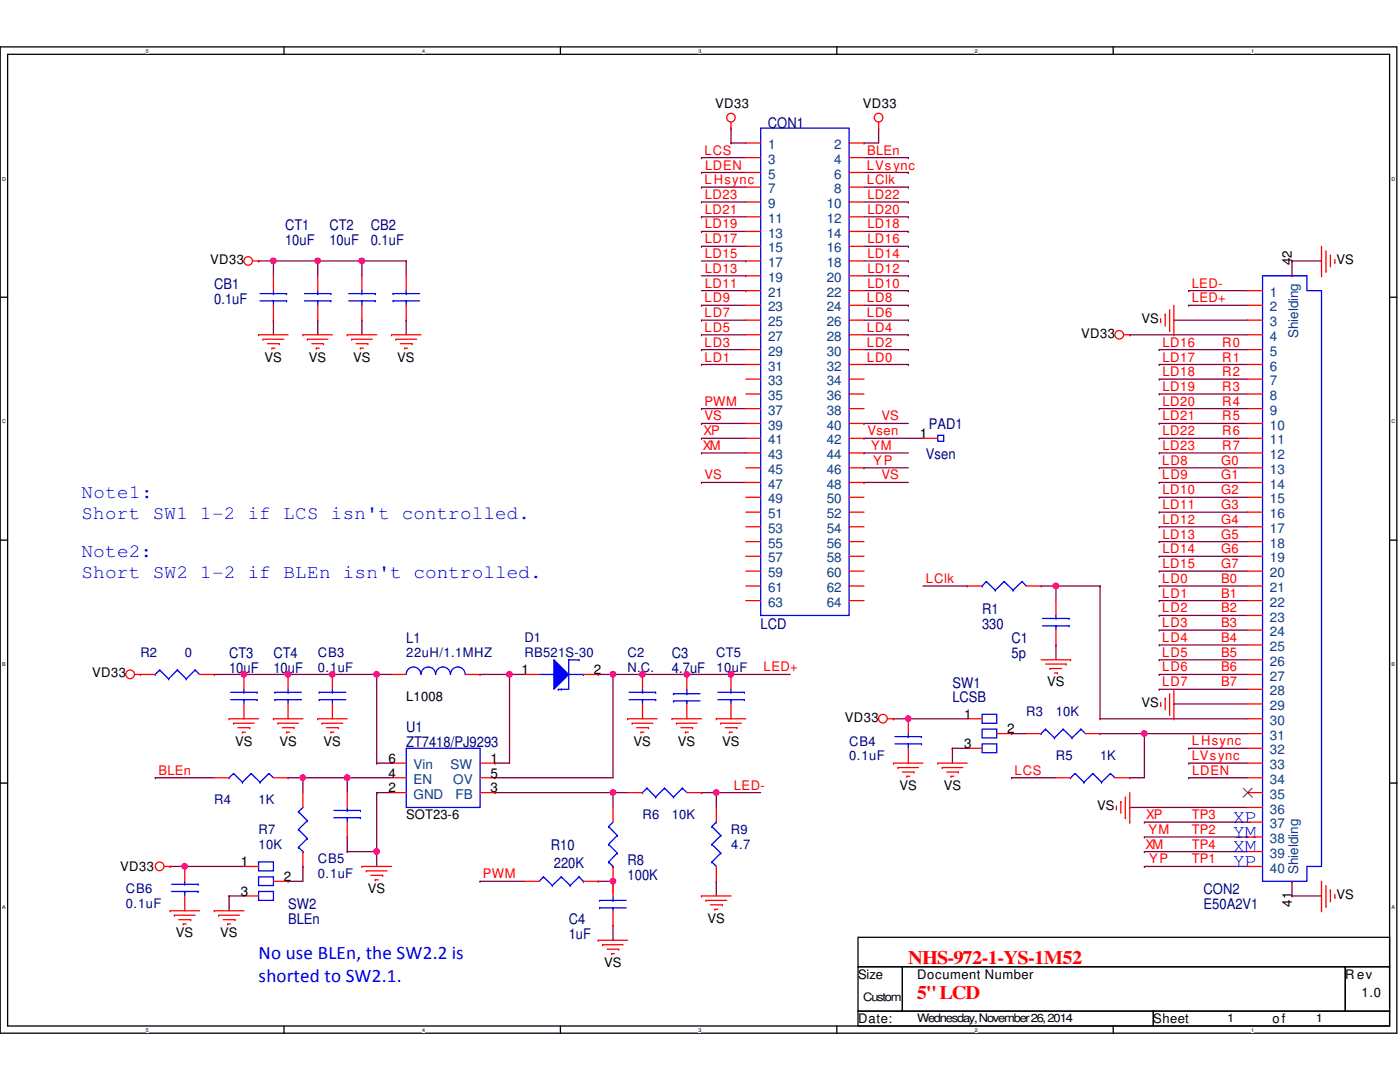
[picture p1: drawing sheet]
<svg xmlns="http://www.w3.org/2000/svg" width="279mm" height="216mm" viewBox="0 0 279 216" stroke-linecap="round" stroke-linejoin="round" font-family="sans-serif">
<path d="M0 9.4h278.8v196.8h-278.8zM1.5 10.8h275.8v193.9h-275.8z" fill="none" stroke="#000" stroke-width=".25"/>
<g fill="#fff">
<path d="M29.1 9.5h.6v1.2h-.6z"/>
<path d="M29.1 204.9h.6v1.2h-.6z"/>
</g>
<path d="M56.7 9.4v1.4M56.7 204.7v1.5" fill="none" stroke="#000" stroke-width=".25"/>
<g fill="#fff">
<path d="M84.2 9.5h.6v1.2h-.6z"/>
<path d="M84.2 204.9h.6v1.2h-.6z"/>
</g>
<path d="M111.8 9.4v1.4M111.8 204.7v1.5" fill="none" stroke="#000" stroke-width=".25"/>
<g fill="#fff">
<path d="M139.4 9.5h.6v1.2h-.6z"/>
<path d="M139.4 204.9h.6v1.2h-.6z"/>
</g>
<path d="M167 9.4v1.4M167 204.7v1.5" fill="none" stroke="#000" stroke-width=".25"/>
<g fill="#fff">
<path d="M194.6 9.5h.6v1.2h-.6z"/>
<path d="M194.6 204.9h.6v1.2h-.6z"/>
</g>
<path d="M222.2 9.4v1.4M222.2 204.7v1.5" fill="none" stroke="#000" stroke-width=".25"/>
<g fill="#fff">
<path d="M249.7 9.5h.6v1.2h-.6z"/>
<path d="M249.7 204.9h.6v1.2h-.6z"/>
<path d="M.4 35.1h.8v1.1h-.8z"/>
<path d="M277.7 35.1h.8v1.1h-.8z"/>
<path d="M.4 83.5h.8v1.2h-.8z"/>
<path d="M277.7 83.5h.8v1.2h-.8z"/>
</g>
<path d="M0 59.3h1.5M277.3 59.3h1.5" fill="none" stroke="#000" stroke-width=".25"/>
<g fill="#fff">
<path d="M.4 132h.7v1.2h-.7z"/>
<path d="M277.7 132h.7v1.2h-.7z"/>
</g>
<path d="M0 107.8h1.5M277.3 107.8h1.5" fill="none" stroke="#000" stroke-width=".25"/>
<g fill="#fff">
<path d="M.4 180.5h.7v1.2h-.7z"/>
<path d="M277.7 180.5h.7v1.2h-.7z"/>
</g>
<path d="M0 156.3h1.5M277.3 156.3h1.5M171.2 187h106.1v5.9h-106.1zM171.2 192.9h8.9v8.9h-8.9zM180.1 192.9h88.4v8.9h-88.4zM268.5 192.9h8.8v8.9h-8.8zM171.2 201.8h59v2.9h-59zM230.2 201.8h47.1v2.9h-47.1z" fill="none" stroke="#000" stroke-width=".25"/>
<g fill="none" stroke="#800040" stroke-width=".25">
<path d="M140 31.5h.1M140 37.3h.1M140 34.4h.1M140 31.5h8.8M140 37.3h8.8M140 34.4h8.8M145.9 25.6h.1M145.9 28.5h.1M145.9 25.6v2.9M145.9 28.5h2.9M172.4 28.5h.1M172.4 31.5h8.9"/>
<path d="M172.4 37.3h8.9M172.4 34.4h8.9M175.3 25.6h.1M175.3 25.6v2.9h-2.9M181.3 31.5h.1M181.3 34.4h.1M181.3 37.3h.1M51.6 52.1h.1M51.6 52.1h29.5M54.6 52.1h.1M54.6 52.1v2.9M63.4 52.1h.1"/>
<path d="M63.4 52.1v2.9M72.2 52.1h.1M72.2 52.1v2.9M81.1 52.1h.1M81.1 52.1v2.9M140 49.1h.1M140 46.2h.1M140 43.3h.1M140 40.3h.1M140 52.1h8.8M140 58h8.8M140 55h8.8"/>
<path d="M140 49.1h8.8M140 46.2h8.8M140 43.3h8.8M140 40.3h8.8M148.8 52.1h.1M148.8 58h.1M148.8 55h.1M172.4 52.1h8.9M172.4 58h8.9M172.4 55h8.9M172.4 49.1h8.9M172.4 46.2h8.9"/>
<path d="M172.4 43.3h8.9M172.4 40.3h8.9M181.3 52.1h.1M181.3 55h.1M181.3 58h.1M181.3 49.1h.1M181.3 46.2h.1M181.3 43.3h.1M181.3 40.3h.1M237.2 58h.1M237.2 58h11.8M257.9 52.1h.1"/>
<path d="M257.9 52.1h5.8M257.9 52.1v2.9M54.6 63.9h.1M54.6 63.9v2.9M63.4 63.9h.1M63.4 63.9v2.9M72.2 63.9h.1M72.2 63.9v2.9M81.1 63.9h.1M81.1 63.9v2.9M140 60.9h.1M140 63.9h.1"/>
<path d="M140 72.7h.1M140 69.8h.1M140 66.8h.1M140 60.9h8.8M140 63.9h8.8M140 72.7h8.8M140 69.8h8.8M140 66.8h8.8M172.4 60.9h8.9M172.4 63.9h8.9M172.4 72.7h8.9M172.4 69.8h8.9"/>
<path d="M172.4 66.8h8.9M181.3 60.9h.1M181.3 66.8h.1M181.3 63.9h.1M181.3 69.8h.1M181.3 72.7h.1M225.5 66.8h.1M225.5 66.8h23.5M231.4 78.6h.1M231.4 72.7h.1M231.4 75.6h.1M231.4 69.8h.1"/>
<path d="M231.4 72.7h17.6M231.4 69.8h17.6M231.4 78.6h17.6M231.4 75.6h17.6M234.3 63.9h.1M234.3 63.9h14.7M237.2 60.9h.1M237.2 60.9h11.8M140 81.5h.1M140 84.5h.1M140 90.4h.1M140 87.5h.1"/>
<path d="M140 96.3h.1M140 81.5h8.8M140 84.5h8.8M140 87.5h8.8M140 90.4h8.8M140 96.3h8.8M172.4 84.5h.1M172.4 87.5h.1M172.4 93.3h.1M172.4 90.4h.1M172.4 96.3h.1M172.4 84.5h8.9"/>
<path d="M172.4 87.5h11.8M172.4 90.4h8.9M172.4 93.3h8.9M172.4 96.3h8.9M231.4 87.5h.1M231.4 84.5h.1M231.4 90.4h.1M231.4 81.5h.1M231.4 93.3h.1M231.4 96.3h.1M231.4 99.2h.1M231.4 81.5h17.6"/>
<path d="M231.4 84.5h17.6M231.4 87.5h17.6M231.4 90.4h17.6M231.4 93.3h17.6M231.4 96.3h17.6M231.4 99.2h17.6M184.2 116.9h8.8M193 116.9h.1M207.8 116.9h.1M207.8 116.9h11.7M210.7 116.9h.1M210.7 116.9v2.9"/>
<path d="M219.5 116.9h.1M219.5 116.9v26.5M231.4 114h.1M231.4 108.1h.1M231.4 111h.1M231.4 102.2h.1M231.4 105.1h.1M231.4 119.8h.1M231.4 116.9h.1M231.4 116.9h17.6M231.4 114h17.6M231.4 108.1h17.6"/>
<path d="M231.4 111h17.6M231.4 102.2h17.6M231.4 105.1h17.6M231.4 119.8h17.6M42.8 134.6h.1M42.8 134.6h35.3M48.7 134.6h.1M57.5 134.6h.1M66.3 134.6h.1M75.2 134.6h.1M75.2 134.6v17.7M95.8 134.6h.1"/>
<path d="M95.8 134.6h8.8M101.7 134.6h.1M101.7 134.6v17.7h-2.9M119.4 134.6h.1M119.4 134.6h38.3M122.3 134.6h.1M122.3 134.6v20.6h-23.5M128.2 134.6h.1M137.1 134.6h.1M145.9 134.6h.1M210.7 128.7h.1M210.7 128.7v3"/>
<path d="M231.4 128.7h.1M231.4 125.7h.1M231.4 131.7h.1M231.4 134.6h.1M231.4 137.5h.1M231.4 122.8h.1M231.4 128.7h17.6M231.4 125.7h17.6M231.4 131.7h17.6M231.4 134.6h17.6M231.4 137.5h17.6M231.4 122.8h17.6"/>
<path d="M31 155.2h.1M31 155.2h11.8M57.5 155.2h.1M57.5 155.2h20.6M60.5 155.2h.1M60.5 155.2v3M69.3 155.2h.1M69.3 155.2v3M75.2 158.2h.1M75.2 152.3h.1M75.2 152.3h2.9M75.2 158.2h2.9"/>
<path d="M75.2 158.2v14.7M98.8 155.2h.1M98.8 158.2h.1M98.8 152.3h.1M98.8 158.2h26.5M122.3 158.2h.1M122.3 158.2v2.9M140 158.2h.1M140 158.2h11.8M143 158.2h.1M143 158.2v2.9M178.3 143.4h.1"/>
<path d="M178.3 143.4h14.7M181.3 143.4h.1M190.1 149.3h.1M190.1 149.3h2.9M190.1 149.3v3M201.9 155.2h.1M201.9 146.4h.1M201.9 155.2h8.8M201.9 146.4h2.9M219.5 143.4h.1M219.5 146.4h.1M219.5 143.4h29.5"/>
<path d="M219.5 146.4h29.5M225.5 155.2h.1M228.4 146.4h.1M228.4 146.4v8.8h-2.9M234.3 140.5h.1M234.3 140.5h14.7M237.2 149.3h.1M237.2 152.3h.1M237.2 155.2h.1M237.2 149.3h11.8M237.2 152.3h11.8M237.2 155.2h11.8"/>
<path d="M34 172.9h.1M34 172.9h14.7M36.9 172.9h.1M45.7 178.8h.1M45.7 178.8h3M45.7 178.8v2.9M57.5 175.9h.1M60.5 172.9h.1M60.5 172.9v3h-3M69.3 167h.1M69.3 169.9h.1M69.3 169.9h5.9"/>
<path d="M69.3 167v2.9M75.2 169.9h.1M95.8 175.9h.1M95.8 175.9h8.8M119.4 175.9h.1M119.4 175.9h2.9M122.3 175.9h.1M122.3 175.9v2.3M143 175.9h.1M143 175.9v2.9M225.5 161.1h.1M225.5 161.1h23.5"/>
<path d="M228.4 169.9h.1M228.4 167h.1M228.4 172.9h.1M228.4 164h.1M228.4 169.9h20.6M228.4 167h20.6M228.4 172.9h20.6M228.4 164h20.6M257.9 178.8h.1M257.9 175.9h.1M257.9 178.8h5.8M257.9 175.9v2.9"/>
<path d="M122.3 184.7h.1M122.3 184.7v2.9"/>
</g>
<g fill="none" stroke="#f00" stroke-width=".25">
<path d="M145.9 25.6h.1M145.9 24.4v1.2M175.3 25.6h.1M175.3 24.4v1.2M50.4 52.1h1.2M51.6 52.1h.1M54.6 55v3M81.1 55v3M263.7 55h.1M263.7 49.1v5.9M264.6 54.1h.1M264.6 50v4.1"/>
<path d="M265.5 50.9h.1M265.5 50.9v2.4M266.4 52.4h.1M266.4 51.8v.6M51.6 66.8h.1M51.6 66.8h5.9M52.5 67.7h.1M52.5 67.7h4.1M53.4 68.6h2.4M54.3 69.5h.1M54.3 69.5h.6M54.6 60.9v3"/>
<path d="M55.8 68.6h.1M60.5 66.8h.1M60.5 66.8h5.8M61.3 67.7h.1M61.3 67.7h4.1M62.2 68.6h2.4M63.1 69.5h.1M63.1 69.5h.6M64.6 68.6h.1M69.3 66.8h.1M69.3 66.8h5.9M70.2 67.7h.1"/>
<path d="M70.2 67.7h4.1M71.1 68.6h2.3M71.9 69.5h.1M71.9 69.5h.6M73.4 68.6h.1M78.1 66.8h.1M78.1 66.8h5.9M79 67.7h.1M79 67.7h4.1M79.9 68.6h2.4M80.8 69.5h.1M80.8 69.5h.6"/>
<path d="M81.1 60.9v3M82.3 68.6h.1M224.3 66.8h1.2M225.5 66.8h.1M231.6 64.2h.1M231.6 63.6v.6M232.5 62.7h.1M232.5 62.7v2.4M233.4 66h.1M233.4 61.8v4.2M234.3 66.8h.1M234.3 60.9v5.9"/>
<path d="M26.9 134.6h1.1M28 134.6h.1M78.1 134.6h3M92.9 134.6h2.9M137.1 134.6v2.9M145.9 134.6v2.9M207.8 131.7h5.9M208.7 132.5h4.1M209.5 133.4h.1M209.5 133.4h2.4M210.4 134.3h.6M211 134.3h.1"/>
<path d="M212.8 132.5h.1M213.7 131.7h.1M232.5 139.3h.1M232.5 139.3v2.3M233.4 138.4v4.1M234.3 137.5v5.9M45.7 143.4h.1M45.7 143.4h5.9M46.6 144.3h.1M46.6 144.3h4.1M47.5 145.2h2.3M48.4 146.1h.1"/>
<path d="M48.4 146.1h.6M49.8 145.2h.1M54.6 143.4h.1M54.6 143.4h5.9M55.5 144.3h.1M55.5 144.3h4.1M56.3 145.2h2.4M57.2 146.1h.1M57.2 146.1h.6M58.7 145.2h.1M60.5 158.2v2.9M63.4 143.4h.1"/>
<path d="M63.4 143.4h5.9M64.3 144.3h.1M64.3 144.3h4.1M65.2 145.2h2.3M66 146.1h.1M66 146.1h.6M67.5 145.2h.1M69.3 158.2v2.9M125.3 143.4h.1M125.3 143.4h5.8M126.2 144.3h.1M126.2 144.3h4.1"/>
<path d="M127 145.2h2.4M127.9 146.1h.1M127.9 146.1h.6M129.4 145.2h.1M134.1 143.4h.1M134.1 143.4h5.9M135 144.3h.1M135 144.3h4.1M135.9 145.2h2.3M136.8 146.1h.1M136.8 146.1h.6M137.1 140.5v2.9"/>
<path d="M138.2 145.2h.1M143 143.4h.1M143 143.4h5.8M143.8 144.3h.1M143.8 144.3h4.2M144.7 145.2h2.4M145.6 146.1h.1M145.6 146.1h.6M145.9 140.5v2.9M147.1 145.2h.1M177.1 143.4h1.2M178.3 152.3h.1"/>
<path d="M178.3 143.4h.1M178.3 152.3h5.9M179.2 153.2h.1M179.2 153.2h4.1M180.1 154.1h2.3M181 154.9h.1M181 154.9h.6M182.4 154.1h.1M187.2 152.3h.1M187.2 152.3h5.8M188 153.2h.1M188 153.2h4.2"/>
<path d="M188.9 154.1h2.4M189.8 154.9h.1M189.8 154.9h.6M191.3 154.1h.1M204.8 146.4h3M210.7 155.2h3M216.6 146.4h2.9M222.5 155.2h3M223.7 159.9h.1M223.7 159.9v2.4M224.6 159v4.2M225.5 158.2v5.8"/>
<path d="M231.6 140.8h.1M231.6 140.2v.6M233.4 142.5h.1M234.3 143.4h.1M32.8 172.9h1.2M34 172.9h.1M36.9 172.9v3M36.9 178.8v2.9M60.5 169.9v3M69.3 164v3M72.2 172.9h.1M72.2 172.9h5.9"/>
<path d="M73.1 173.8h.1M73.1 173.8h4.2M74 174.7h2.4M74.9 175.6h.1M74.9 175.6h.6M76.4 174.7h.1M122.3 161.1v2.9M122.3 172.9v3M140 178.8h.1M140 178.8h5.9M140.9 179.7h.1M140.9 179.7h4.1"/>
<path d="M222.8 161.4h.1M222.8 160.8v.6M224.6 163.2h.1M225.5 164h.1M263.7 175.9v5.8M264.6 176.7v4.1M265.5 177.6h.1M265.5 177.6v2.4M266.4 179.1h.1M266.4 178.5v.6M34 181.7h.1M34 181.7h5.8"/>
<path d="M34.8 182.6h.1M34.8 182.6h4.1M35.7 183.5h2.4M36.6 184.4h.1M36.6 184.4h.6M38.1 183.5h.1M42.8 181.7h.1M42.8 181.7h5.9M43.6 182.6h.1M43.6 182.6h4.2M44.5 183.5h2.4M45.4 184.4h.1"/>
<path d="M45.4 184.4h.6M46.9 183.5h.1M119.4 187.6h.1M119.4 187.6h5.9M120.3 188.5h.1M120.3 188.5h4.1M121.2 189.4h2.3M122 190.3h.1M122 190.3h.6M123.5 189.4h.1M141.8 180.6h2.3M142.7 181.4h.1"/>
<path d="M142.7 181.4h.6M144.1 180.6h.1M263.7 181.7h.1M264.6 180.8h.1"/>
<circle cx="145.9" cy="23.5" r=".86"/>
<circle cx="175.3" cy="23.5" r=".86"/>
<circle cx="49.5" cy="52.1" r=".85"/>
<circle cx="223.4" cy="66.8" r=".86"/>
<circle cx="26" cy="134.5" r=".87"/>
<circle cx="176.2" cy="143.4" r=".87"/>
<circle cx="31.9" cy="172.9" r=".87"/>
</g>
<g fill="none" stroke="#00f" stroke-width=".25">
<path d="M51.9 58.6h5.3M54.6 58.6h.1M54.6 58v.6M57.2 58.6h.1M78.4 58.6h.1M78.4 58.6h5.3M81.1 58.6h.1M81.1 58v.6M51.9 60h5.3M54.6 60h.1M54.6 60v.9M57.2 60h.1"/>
<path d="M78.4 60h.1M78.4 60h5.3M81.1 60h.1M81.1 60v.9M81.1 134.6a1.46 1.46 0 0 1 1.4-1.5 1.46 1.46 0 0 1 1.5 1.5M84 134.6a1.44 1.44 0 0 1 1.5-1.5 1.44 1.44 0 0 1 1.4 1.5M87 134.6a1.46 1.46 0 0 1 1.4-1.5 1.46 1.46 0 0 1 1.5 1.5M89.9 134.6a1.46 1.46 0 0 1 1.5-1.5 1.46 1.46 0 0 1 1.4 1.5M134.4 138.4h.1M134.4 139.9h.1M134.4 138.4h5.3M134.4 139.9h5.3"/>
<path d="M137.1 139.9h.1M137.1 138.4h.1M137.1 137.5v.9M137.1 139.9v.6M143.3 139.6h5.2M143.3 138.1h5.2M145.9 138.1h.1M145.9 139.6h.1M145.9 137.5v.6M145.9 139.6v.9M148.5 139.6h.1M148.5 138.1h.1"/>
<path d="M207.8 146.4h.1M208.7 145.5h.1M208.7 145.5l1.7 1.7M208.7 145.5l-.9 .9M210.4 147.2h.1M212.2 145.5h.1M212.2 145.5l1.8 1.7M212.2 145.5l-1.8 1.7M213.7 155.2h.1M214 147.2h.1M214.5 154.3h.1M214.5 154.3l1.8 1.8"/>
<path d="M214.5 154.3l-.8 .9M215.7 145.5h.1M215.7 145.5l.9 .9M215.7 145.5l-1.7 1.7M216.3 156.1h.1M218.1 154.3h.1M218.1 154.3l1.7 1.8M218.1 154.3l-1.8 1.8M219.8 156.1h.1M221.6 154.3h.1M221.6 154.3l.9 .9M221.6 154.3l-1.8 1.8"/>
<path d="M34.2 177.9h5.3M34.2 176.4h5.3M36.9 176.4h.1M36.9 177.9h.1M36.9 175.9v.5M36.9 177.9v.9M39.5 177.9h.1M39.5 176.4h.1M59.6 162h.1M59.6 165.5h.1M59.6 169.1h.1M59.6 162l1.7 1.7"/>
<path d="M59.6 165.5l1.7 1.8M59.6 169.1l.9 .8M60.5 169.9h.1M60.5 161.1l-.9 .9M61.3 163.7h.1M61.3 167.3h.1M61.3 163.7l-1.7 1.8M61.3 167.3l-1.7 1.8M66.6 163.2h5.3M66.6 161.7h5.3M69.3 161.7h.1M69.3 163.2h.1"/>
<path d="M69.3 161.1v.6M69.3 163.2v.8M71.9 163.2h.1M71.9 161.7h.1M121.5 164.9h.1M121.5 168.5h.1M121.5 172h.1M121.5 164.9l1.7 1.8M121.5 168.5l1.7 1.7M121.5 172l.8 .9M122.3 172.9h.1M122.3 164l-.8 .9"/>
<path d="M123.2 166.7h.1M123.2 170.2h.1M123.2 166.7l-1.7 1.8M123.2 170.2l-1.7 1.8"/>
</g>
<path d="M110.5 131.7l3 2.9-3 2.9z" fill="#00f"/>
<g fill="none" stroke="#00f" stroke-width=".25">
<path d="M151.8 25.6h17.7v97.2h-17.7zM60.7 58.6h5.3M63.4 58.6h.1M63.4 58v.6M66 58.6h.1M69.6 58.6h5.3M72.2 58.6h.1M72.2 58v.6M74.9 58.6h.1M252 55h8.8v3h2.9v114.9h-2.9v3h-8.8zM60.7 60h5.3M63.4 60h.1"/>
<path d="M63.4 60v.9M66 60h.1M69.6 60h5.3M72.2 60h.1M72.2 60v.9M74.9 60h.1M187.2 86.9h1.1v1.2h-1.1zM196 116.9h.1M196.8 116h.1M196.8 116l1.8 1.8M196.8 116l-.8 .9M198.6 117.8h.1"/>
<path d="M200.4 116h.1M200.4 116l1.8 1.8M200.4 116l-1.8 1.8M202.2 117.8h.1M204 116h.1M204 116l.8 .9M204 116l-1.8 1.8M31 134.6h.1M31.9 133.7h.1M31.9 133.7l1.8 1.8M31.9 133.7l-.9 .9M33.7 135.5h.1"/>
<path d="M35.4 133.7h.1M35.4 133.7l1.8 1.8M35.4 133.7l-1.7 1.8M37.2 135.5h.1M38.9 133.7h.1M38.9 133.7l.9 .9M38.9 133.7l-1.7 1.8M46 139.6h5.3M46 138.1h5.3M48.7 138.1h.1M48.7 139.6h.1M48.7 137.5v.6"/>
<path d="M48.7 139.6v.9M51.3 139.6h.1M51.3 138.1h.1M54.9 139.6h.1M54.9 138.1h.1M54.9 139.6h5.3M54.9 138.1h5.3M57.5 138.1h.1M57.5 139.6h.1M57.5 137.5v.6M57.5 139.6v.9M63.7 139.6h.1"/>
<path d="M63.7 138.1h.1M63.7 139.6h5.3M63.7 138.1h5.3M66.3 138.1h.1M66.3 139.6h.1M66.3 137.5v.6M66.3 139.6v.9M107.6 134.6h2.9M110.5 131.7l3 2.9-3 2.9zM110.5 134.6h.1M111.4 137.5h.1M112 137.5h.1"/>
<path d="M113.5 131.7h.1M113.5 131.7v5.8h-2.1M113.5 134.6h2.9M113.5 131.7h2.1M115.6 131.7h.1M116.4 134.6h.1M125.6 139.6h5.3M125.6 138.1h5.3M128.2 138.1h.1M128.2 139.6h.1M128.2 137.5v.6M128.2 139.6v.9"/>
<path d="M130.9 139.6h.1M130.9 138.1h.1M208.1 124.9h5.3M208.1 123.4h5.3M210.7 123.4h.1M210.7 124.9h.1M210.7 122.8v.6M210.7 124.9v.8M213.4 124.9h.1M213.4 123.4h.1M45.7 155.2h.1M46.6 154.3h.1"/>
<path d="M46.6 154.3l1.8 1.8M46.6 154.3l-.9 .9M48.4 156.1h.1M50.1 154.3h.1M50.1 154.3l1.8 1.8M50.1 154.3l-1.7 1.8M51.9 156.1h.1M53.7 154.3h.1M53.7 154.3l.9 .9M53.7 154.3l-1.8 1.8M81.1 149.3h14.7v11.8h-14.7zM128.2 158.2h.1"/>
<path d="M129.1 157.3h.1M129.1 157.3l1.8 1.7M129.1 157.3l-.9 .9M130.9 159h.1M132.6 157.3h.1M132.6 157.3l1.8 1.7M132.6 157.3l-1.7 1.7M134.4 159h.1M136.2 157.3h.1M136.2 157.3l.9 .9M136.2 157.3l-1.8 1.7M178.6 148.4h5.3"/>
<path d="M178.6 147h5.3M181.3 147h.1M181.3 148.4h.1M181.3 146.4v.6M181.3 148.4v.9M183.9 148.4h.1M183.9 147h.1M196 145.5h2.9v1.7h-2.9zM196 148.4h2.9v1.8h-2.9zM196 142.5h2.9v1.8h-2.9zM51.6 175h3v1.7h-3zM51.6 177.9h3v1.8h-3z"/>
<path d="M51.6 172h3v1.8h-3zM108.5 175h.1M108.5 175l-.9 .9M108.5 175l1.7 1.7M110.2 176.7h.1M112 175h.1M112 175l-1.8 1.7M112 175l1.8 1.7M113.8 176.7h.1M115.6 175h.1M115.6 175l-1.8 1.7M115.6 175l.8 .9"/>
<path d="M116.4 175.9h.1M119.7 179.7h.1M119.7 179.7h5.3M122.3 179.7h.1M122.3 178.8v.9M142.1 172h.1M142.1 168.5h.1M142.1 164.9h.1M142.1 172l.9 .9M142.1 168.5l1.7 1.7M142.1 164.9l1.7 1.8M143 164h.1"/>
<path d="M143 164l-.9 .9M143.8 170.2h.1M143.8 166.7h.1M143.8 170.2l-1.7 1.8M143.8 166.7l-1.7 1.8M119.7 181.1h.1M119.7 181.1h5.3M122.3 181.1h.1M122.3 181.1v.6"/>
</g>
<g fill="none" stroke="#f00" stroke-width=".25">
<path d="M148.8 28.5h3M148.8 31.5h3M148.8 34.4h3M148.8 37.3h3M169.5 28.5h2.9M169.5 31.5h2.9M169.5 34.4h2.9M169.5 37.3h2.9M63.4 55v3M72.2 55v3M148.8 58h3M148.8 40.3h3"/>
<path d="M148.8 43.3h3M148.8 46.2h3M148.8 49.1h3M148.8 52.1h3M148.8 55h3M169.5 58h2.9M169.5 40.3h2.9M169.5 43.3h2.9M169.5 46.2h2.9M169.5 49.1h2.9M169.5 52.1h2.9M169.5 55h2.9"/>
<path d="M249 58h3M257.9 55h.1M63.4 60.9v3M72.2 60.9v3M148.8 60.9h3M148.8 63.9h3M148.8 66.8h3M148.8 69.8h3M148.8 72.7h3M148.8 75.6h3M148.8 78.6h3M169.5 60.9h2.9"/>
<path d="M169.5 63.9h2.9M169.5 66.8h2.9M169.5 69.8h2.9M169.5 72.7h2.9M169.5 75.6h2.9M169.5 78.6h2.9M249 60.9h3M249 63.9h3M249 66.8h3M249 69.8h3M249 72.7h3M249 75.6h3"/>
<path d="M249 78.6h3M148.8 87.5h3M148.8 81.5h3M148.8 84.5h3M148.8 90.4h3M148.8 93.3h3M148.8 96.3h3M148.8 99.2h3M169.5 87.5h2.9M169.5 81.5h2.9M169.5 84.5h2.9M169.5 90.4h2.9"/>
<path d="M169.5 93.3h2.9M169.5 96.3h2.9M169.5 99.2h2.9M184.2 87.5h3M249 87.5h3M249 81.5h3M249 84.5h3M249 90.4h3M249 93.3h3M249 96.3h3M249 99.2h3M148.8 116.9h3"/>
<path d="M148.8 102.2h3M148.8 105.1h3M148.8 108.1h3M148.8 111h3M148.8 114h3M148.8 119.8h3M169.5 116.9h2.9M169.5 102.2h2.9M169.5 105.1h2.9M169.5 108.1h2.9M169.5 111h2.9M169.5 114h2.9"/>
<path d="M169.5 119.8h2.9M193 116.9h3M204.8 116.9h3M210.7 119.8v3M249 116.9h3M249 102.2h3M249 105.1h3M249 108.1h3M249 111h3M249 114h3M249 119.8h3M28 134.6h3"/>
<path d="M39.8 134.6h3M48.7 134.6v2.9M57.5 134.6v2.9M66.3 134.6v2.9M104.6 134.6h3M116.4 134.6h3M128.2 134.6v2.9M210.7 125.7v3M249 134.6h3M249 122.8h3M249 125.7h3M249 128.7h3"/>
<path d="M249 131.7h3M249 137.5h3M42.8 155.2h2.9M48.7 140.5v2.9M54.6 155.2h2.9M57.5 140.5v2.9M66.3 140.5v2.9M78.1 152.3h3M78.1 158.2h3M78.1 155.2h3M95.8 152.3h3M95.8 158.2h3"/>
<path d="M95.8 155.2h3M125.3 158.2h2.9M128.2 140.5v2.9M137.1 158.2h2.9M181.3 143.4v3M181.3 149.3v3M193 143.4h3M193 149.3h3M198.9 146.4h3M249 152.3h3M249 158.2h3M249 155.2h3"/>
<path d="M249 143.4h3M249 146.4h3M249 149.3h3M249 140.5h3M48.7 172.9h2.9M48.7 178.8h2.9M54.6 175.9h2.9M104.6 175.9h3M116.4 175.9h3M122.3 175.9v2.9M143 161.1v2.9M143 172.9v3"/>
<path d="M249 172.9h3M249 161.1h3M249 164h3M249 167h3M249 169.9h3M257.9 175.9h.1M122.3 181.7v3"/>
</g>
<path d="M248.1 157.3l1.8 1.8M249.9 157.3l-1.8 1.8" fill="none" stroke="#804000" stroke-width=".2"/>
<circle cx="72.2" cy="52" r=".57" fill="#f0f"/>
<circle cx="72.2" cy="52" r=".57" fill="none" stroke="#f0f" stroke-width=".25"/>
<circle cx="54.5" cy="52" r=".57" fill="#f0f"/>
<circle cx="54.5" cy="52" r=".57" fill="none" stroke="#f0f" stroke-width=".25"/>
<circle cx="228.4" cy="146.4" r=".57" fill="#f0f"/>
<circle cx="228.4" cy="146.4" r=".57" fill="none" stroke="#f0f" stroke-width=".25"/>
<circle cx="210.7" cy="116.9" r=".57" fill="#f0f"/>
<circle cx="210.7" cy="116.9" r=".57" fill="none" stroke="#f0f" stroke-width=".25"/>
<circle cx="181.3" cy="143.4" r=".57" fill="#f0f"/>
<circle cx="181.3" cy="143.4" r=".57" fill="none" stroke="#f0f" stroke-width=".25"/>
<circle cx="69.3" cy="155.2" r=".57" fill="#f0f"/>
<circle cx="69.3" cy="155.2" r=".57" fill="none" stroke="#f0f" stroke-width=".25"/>
<circle cx="128.2" cy="134.6" r=".57" fill="#f0f"/>
<circle cx="128.2" cy="134.6" r=".57" fill="none" stroke="#f0f" stroke-width=".25"/>
<circle cx="122.3" cy="134.6" r=".57" fill="#f0f"/>
<circle cx="122.3" cy="134.6" r=".57" fill="none" stroke="#f0f" stroke-width=".25"/>
<circle cx="57.5" cy="134.6" r=".57" fill="#f0f"/>
<circle cx="57.5" cy="134.6" r=".57" fill="none" stroke="#f0f" stroke-width=".25"/>
<circle cx="60.4" cy="155.2" r=".57" fill="#f0f"/>
<circle cx="60.4" cy="155.2" r=".57" fill="none" stroke="#f0f" stroke-width=".25"/>
<circle cx="137.1" cy="134.6" r=".57" fill="#f0f"/>
<circle cx="137.1" cy="134.6" r=".57" fill="none" stroke="#f0f" stroke-width=".25"/>
<circle cx="48.7" cy="134.6" r=".57" fill="#f0f"/>
<circle cx="48.7" cy="134.6" r=".57" fill="none" stroke="#f0f" stroke-width=".25"/>
<circle cx="145.9" cy="134.6" r=".57" fill="#f0f"/>
<circle cx="145.9" cy="134.6" r=".57" fill="none" stroke="#f0f" stroke-width=".25"/>
<circle cx="142.9" cy="158.1" r=".57" fill="#f0f"/>
<circle cx="142.9" cy="158.1" r=".57" fill="none" stroke="#f0f" stroke-width=".25"/>
<circle cx="122.3" cy="175.8" r=".57" fill="#f0f"/>
<circle cx="122.3" cy="175.8" r=".57" fill="none" stroke="#f0f" stroke-width=".25"/>
<circle cx="122.3" cy="158.1" r=".57" fill="#f0f"/>
<circle cx="122.3" cy="158.1" r=".57" fill="none" stroke="#f0f" stroke-width=".25"/>
<circle cx="101.7" cy="134.6" r=".57" fill="#f0f"/>
<circle cx="101.7" cy="134.6" r=".57" fill="none" stroke="#f0f" stroke-width=".25"/>
<circle cx="75.2" cy="134.6" r=".57" fill="#f0f"/>
<circle cx="75.2" cy="134.6" r=".57" fill="none" stroke="#f0f" stroke-width=".25"/>
<circle cx="66.3" cy="134.6" r=".57" fill="#f0f"/>
<circle cx="66.3" cy="134.6" r=".57" fill="none" stroke="#f0f" stroke-width=".25"/>
<circle cx="75.2" cy="169.9" r=".57" fill="#f0f"/>
<circle cx="75.2" cy="169.9" r=".57" fill="none" stroke="#f0f" stroke-width=".25"/>
<circle cx="36.9" cy="172.9" r=".57" fill="#f0f"/>
<circle cx="36.9" cy="172.9" r=".57" fill="none" stroke="#f0f" stroke-width=".25"/>
<circle cx="63.4" cy="52" r=".57" fill="#f0f"/>
<circle cx="63.4" cy="52" r=".57" fill="none" stroke="#f0f" stroke-width=".25"/>
<g font-size="3.8" fill="#00f">
<text x="16.3" y="99.4">Note1:</text>
<text x="16.3" y="103.5">Short SW1 1-2 if LCS isn't controlled.</text>
<text x="16.3" y="111.2">Note2:</text>
<text x="16.3" y="115.3">Short SW2 1-2 if BLEn isn't controlled.</text>
<text x="246.1" y="167.1">YM</text>
<text x="246.1" y="164.2">XP</text>
<text x="246.1" y="173">YP</text>
<text x="246.1" y="170.1">XM</text>
<text x="51.6" y="191.3">No use BLEn, the SW2.2 is</text>
<text x="51.6" y="195.9">shorted to SW2.1.</text>
</g>
<g font-size="3.8" fill="#f00">
<text x="181.3" y="192.3">NHS-972-1-YS-1M52</text>
<text x="183" y="199.4">5&quot; LCD</text>
</g>
<g font-size="2.9" fill="#000080">
<text x="153.2" y="25.5">CON1</text>
<text x="56.9" y="45.9">CT1</text>
<text x="65.7" y="45.9">CT2</text>
<text x="74" y="45.9">CB2</text>
<text x="56.9" y="48.8">10uF</text>
<text x="65.7" y="48.8">10uF</text>
<text x="74" y="48.8">0.1uF</text>
<text x="42.8" y="57.7">CB1</text>
<text x="42.8" y="60.6">0.1uF</text>
<text x="185.4" y="85.6">PAD1</text>
<text x="184.8" y="91.5">Vsen</text>
<text x="151.8" y="125.4">LCD</text>
<text x="196" y="122.5">R1</text>
<text x="196" y="125.4">330</text>
<text x="45.7" y="131.3">CT3</text>
<text x="54.6" y="131.3">CT4</text>
<text x="81.1" y="128.4">L1</text>
<text x="134.1" y="131.3">C3</text>
<text x="201.9" y="128.4">C1</text>
<text x="201.9" y="131.3">5p</text>
<text x="45.7" y="134.3">10uF</text>
<text x="54.6" y="134.3">10uF</text>
<text x="134.1" y="134.3">4.7uF</text>
<text x="190.1" y="137.2">SW1</text>
<text x="190.1" y="140.2">LCSB</text>
<text x="81.1" y="146">U1</text>
<text x="81.1" y="149">ZT7418/PJ9293</text>
<text x="109.9" y="169.6">R10</text>
<text x="110.5" y="173.1">220K</text>
<text x="125.3" y="172.6">R8</text>
<text x="125.3" y="175.5">100K</text>
<text x="240.2" y="178.5">CON2</text>
<text x="57.5" y="181.4">SW2</text>
<text x="57.5" y="184.4">BLEn</text>
<text x="113.5" y="184.4">C4</text>
<text x="240.2" y="181.4">E50A2V1</text>
<text x="113.5" y="187.3">1uF</text>
</g>
<g font-size="2.7" fill="#004080">
<text x="153.3" y="29.8">1</text>
<text x="166.5" y="29.8">2</text>
<text x="153.3" y="32.7">3</text>
<text x="153.3" y="35.6">5</text>
<text x="166.5" y="32.7">4</text>
<text x="166.5" y="35.6">6</text>
<text x="153.3" y="38.6">7</text>
<text x="153.3" y="41.5">9</text>
<text x="165" y="41.5">10</text>
<text x="166.5" y="38.6">8</text>
<text x="153.3" y="44.5">11</text>
<text x="153.3" y="47.4">13</text>
<text x="165" y="44.5">12</text>
<text x="165" y="47.4">14</text>
<text x="153.3" y="50.4">15</text>
<text x="153.3" y="53.3">17</text>
<text x="165" y="50.4">16</text>
<text x="165" y="53.3">18</text>
<text x="153.3" y="56.3">19</text>
<text x="153.3" y="59.2">21</text>
<text x="165" y="56.3">20</text>
<text x="165" y="59.2">22</text>
<text x="253.4" y="59.2">1</text>
<text x="153.3" y="62.1">23</text>
<text x="153.3" y="65.1">25</text>
<text x="165" y="62.1">24</text>
<text x="165" y="65.1">26</text>
<text x="253.4" y="62.1">2</text>
<text x="253.4" y="65.1">3</text>
<text x="153.3" y="68">27</text>
<text x="153.3" y="71">29</text>
<text x="165" y="68">28</text>
<text x="165" y="71">30</text>
<text x="253.4" y="68">4</text>
<text x="253.4" y="71">5</text>
<text x="259.1" y="67.5" transform="rotate(-90 259.1 67.5)">Shielding</text>
<text x="153.3" y="74">31</text>
<text x="153.3" y="76.9">33</text>
<text x="165" y="74">32</text>
<text x="165" y="76.9">34</text>
<text x="253.4" y="74">6</text>
<text x="253.4" y="76.9">7</text>
<text x="153.3" y="79.8">35</text>
<text x="153.3" y="82.8">37</text>
<text x="165" y="79.8">36</text>
<text x="165" y="82.8">38</text>
<text x="253.4" y="79.8">8</text>
<text x="253.4" y="82.8">9</text>
<text x="153.3" y="85.7">39</text>
<text x="153.3" y="88.7">41</text>
<text x="165" y="85.7">40</text>
<text x="165" y="88.7">42</text>
<text x="253.4" y="85.7">10</text>
<text x="253.4" y="88.7">11</text>
<text x="153.3" y="91.6">43</text>
<text x="153.3" y="94.6">45</text>
<text x="165" y="91.6">44</text>
<text x="165" y="94.6">46</text>
<text x="253.4" y="91.6">12</text>
<text x="253.4" y="94.6">13</text>
<text x="153.3" y="97.5">47</text>
<text x="153.3" y="100.5">49</text>
<text x="165" y="97.5">48</text>
<text x="165" y="100.5">50</text>
<text x="253.4" y="97.5">14</text>
<text x="253.4" y="100.5">15</text>
<text x="153.3" y="103.4">51</text>
<text x="153.3" y="106.3">53</text>
<text x="165" y="103.4">52</text>
<text x="165" y="106.3">54</text>
<text x="253.4" y="103.4">16</text>
<text x="253.4" y="106.3">17</text>
<text x="153.3" y="109.3">55</text>
<text x="153.3" y="112.2">57</text>
<text x="165" y="109.3">56</text>
<text x="165" y="112.2">58</text>
<text x="253.4" y="109.3">18</text>
<text x="253.4" y="112.2">19</text>
<text x="153.3" y="115.2">59</text>
<text x="153.3" y="118.2">61</text>
<text x="165" y="115.2">60</text>
<text x="165" y="118.2">62</text>
<text x="253.4" y="115.2">20</text>
<text x="253.4" y="118.2">21</text>
<text x="153.3" y="121.1">63</text>
<text x="165" y="121.1">64</text>
<text x="253.4" y="121.1">22</text>
<text x="253.4" y="124">23</text>
<text x="253.4" y="127">24</text>
<text x="253.4" y="129.9">25</text>
<text x="253.4" y="132.9">26</text>
<text x="253.4" y="135.8">27</text>
<text x="253.4" y="138.8">28</text>
<text x="253.4" y="141.7">29</text>
<text x="253.4" y="144.7">30</text>
<text x="253.4" y="147.6">31</text>
<text x="82.5" y="153.5">Vin</text>
<text x="89.9" y="153.5">SW</text>
<text x="253.4" y="150.5">32</text>
<text x="253.4" y="153.5">33</text>
<text x="82.5" y="159.4">GND</text>
<text x="82.5" y="156.4">EN</text>
<text x="90.5" y="156.4">OV</text>
<text x="90.9" y="159.4">FB</text>
<text x="253.4" y="156.4">34</text>
<text x="253.4" y="159.4">35</text>
<text x="253.4" y="162.3">36</text>
<text x="253.4" y="165.3">37</text>
<text x="253.4" y="168.2">38</text>
<text x="253.4" y="171.2">39</text>
<text x="253.4" y="174.1">40</text>
<text x="259.1" y="174.4" transform="rotate(-90 259.1 174.4)">Shielding</text>
</g>
<g font-size="2.7">
<text x="257.8" y="53" transform="rotate(-90 257.8 53)">42</text>
<text x="183.6" y="87.4">1</text>
<text x="104.1" y="134.5">1</text>
<text x="118.5" y="134.5">2</text>
<text x="192.4" y="143.4">1</text>
<text x="192.4" y="149.3">3</text>
<text x="201" y="146.3">2</text>
<text x="77.5" y="155.2">4</text>
<text x="77.5" y="152.2">6</text>
<text x="97.9" y="152.2">1</text>
<text x="97.9" y="155.2">5</text>
<text x="77.5" y="158.1">2</text>
<text x="97.9" y="158.1">3</text>
<text x="48" y="172.8">1</text>
<text x="48" y="178.7">3</text>
<text x="56.6" y="175.8">2</text>
<text x="257.8" y="180.9" transform="rotate(-90 257.8 180.9)">41</text>
</g>
<g font-size="2.6">
<text x="142.7" y="21.5">VD33</text>
<text x="172.2" y="21.5">VD33</text>
<text x="42" y="52.7">VD33</text>
<text x="266.7" y="52.7">VS</text>
<text x="227.8" y="64.5">VS</text>
<text x="215.8" y="67.4">VD33</text>
<text x="52.8" y="72.1">VS</text>
<text x="61.6" y="72.1">VS</text>
<text x="70.5" y="72.1">VS</text>
<text x="79.3" y="72.1">VS</text>
<text x="18.4" y="135.2">VD33</text>
<text x="209" y="136.9">VS</text>
<text x="81.1" y="139.9">L1008</text>
<text x="227.8" y="141.1">VS</text>
<text x="46.9" y="148.8">VS</text>
<text x="55.8" y="148.8">VS</text>
<text x="64.6" y="148.8">VS</text>
<text x="126.4" y="148.8">VS</text>
<text x="135.3" y="148.8">VS</text>
<text x="144.1" y="148.8">VS</text>
<text x="168.6" y="144">VD33</text>
<text x="179.5" y="157.6">VS</text>
<text x="188.3" y="157.6">VS</text>
<text x="218.9" y="161.7">VS</text>
<text x="81.1" y="163.5">SOT23-6</text>
<text x="24" y="173.8">VD33</text>
<text x="73.4" y="178.2">VS</text>
<text x="266.7" y="179.4">VS</text>
<text x="141.2" y="184.1">VS</text>
<text x="35.1" y="187">VS</text>
<text x="43.9" y="187">VS</text>
<text x="120.6" y="193">VS</text>
<text x="171.2" y="195.3">Size</text>
<text x="183" y="195.3">Document Number</text>
<text x="268.5" y="195.3">R ev</text>
<text x="271.7" y="198.8">1.0</text>
<text x="171.2" y="204.1">Date:</text>
<text x="230.2" y="204.1">Sheet</text>
<text x="254" y="204.1">of</text>
</g>
<g font-size="2.6" fill="#f00">
<text x="140.6" y="30.9">LCS</text>
<text x="140.7" y="33.8">LDEN</text>
<text x="173" y="33.8">LVsync</text>
<text x="173.1" y="30.9">BLEn</text>
<text x="140.6" y="36.7">L Hsync</text>
<text x="140.7" y="39.7">LD23</text>
<text x="173" y="36.7">LClk</text>
<text x="173.1" y="39.7">LD22</text>
<text x="140.7" y="45.6">LD19</text>
<text x="140.7" y="42.7">LD21</text>
<text x="173.1" y="45.6">LD18</text>
<text x="173.1" y="42.7">LD20</text>
<text x="140.7" y="51.5">LD15</text>
<text x="140.7" y="48.6">LD17</text>
<text x="173.1" y="51.5">LD14</text>
<text x="173.1" y="48.6">LD16</text>
<text x="140.7" y="57.4">LD11</text>
<text x="140.7" y="54.4">LD13</text>
<text x="173.1" y="54.4">LD12</text>
<text x="173.1" y="57.4">LD10</text>
<text x="237.8" y="57.4">LED-</text>
<text x="140.6" y="60.3">LD9</text>
<text x="140.6" y="63.3">LD7</text>
<text x="173" y="60.3">LD8</text>
<text x="173" y="63.3">LD6</text>
<text x="237.8" y="60.3">LED+</text>
<text x="140.6" y="69.2">LD3</text>
<text x="140.6" y="66.2">LD5</text>
<text x="173" y="66.2">LD4</text>
<text x="173" y="69.2">LD2</text>
<text x="232" y="69.2">LD16</text>
<text x="243.9" y="69.2">R0</text>
<text x="140.6" y="72.1">LD1</text>
<text x="173" y="72.1">LD0</text>
<text x="232" y="72.1">LD17</text>
<text x="232" y="75.1">LD18</text>
<text x="243.9" y="72.1">R1</text>
<text x="243.9" y="75.1">R2</text>
<text x="140.6" y="80.9">PWM</text>
<text x="140.6" y="83.9">VS</text>
<text x="175.9" y="83.9">VS</text>
<text x="232" y="78">LD19</text>
<text x="232" y="83.9">LD21</text>
<text x="232" y="80.9">LD20</text>
<text x="243.9" y="83.9">R5</text>
<text x="243.9" y="80.9">R4</text>
<text x="243.9" y="78">R3</text>
<text x="140.3" y="89.8">XM</text>
<text x="140.4" y="86.9">XP</text>
<text x="173.1" y="86.9">Vsen</text>
<text x="173.9" y="89.8">YM</text>
<text x="232" y="86.9">LD22</text>
<text x="232" y="89.8">LD23</text>
<text x="243.9" y="86.9">R6</text>
<text x="243.9" y="89.8">R7</text>
<text x="140.6" y="95.7">VS</text>
<text x="174.3" y="92.8">YP</text>
<text x="175.9" y="95.7">VS</text>
<text x="231.9" y="92.8">LD8</text>
<text x="231.9" y="95.7">LD9</text>
<text x="243.7" y="92.8">G0</text>
<text x="243.7" y="95.7">G1</text>
<text x="232" y="98.6">LD10</text>
<text x="232" y="101.6">LD11</text>
<text x="243.7" y="98.6">G2</text>
<text x="243.7" y="101.6">G3</text>
<text x="232" y="104.5">LD12</text>
<text x="232" y="107.5">LD13</text>
<text x="243.7" y="107.5">G5</text>
<text x="243.7" y="104.5">G4</text>
<text x="232" y="113.4">LD15</text>
<text x="232" y="110.4">LD14</text>
<text x="243.7" y="113.4">G7</text>
<text x="243.7" y="110.4">G6</text>
<text x="184.8" y="116.3">LClk</text>
<text x="231.9" y="119.3">LD1</text>
<text x="231.9" y="116.3">LD0</text>
<text x="243.7" y="119.3">B1</text>
<text x="243.7" y="116.3">B0</text>
<text x="231.9" y="125.1">LD3</text>
<text x="231.9" y="122.2">LD2</text>
<text x="243.7" y="125.1">B3</text>
<text x="243.7" y="122.2">B2</text>
<text x="231.9" y="128.1">LD4</text>
<text x="231.9" y="131.1">LD5</text>
<text x="243.7" y="128.1">B4</text>
<text x="243.7" y="131.1">B5</text>
<text x="152.4" y="134">LED+</text>
<text x="231.9" y="134">LD6</text>
<text x="231.9" y="136.9">LD7</text>
<text x="243.7" y="134">B6</text>
<text x="243.7" y="136.9">B7</text>
<text x="237.8" y="148.7">L Hsync</text>
<text x="31.6" y="154.6">BLEn</text>
<text x="202.5" y="154.6">LCS</text>
<text x="237.8" y="151.7">LVsync</text>
<text x="238" y="154.6">LDEN</text>
<text x="146.5" y="157.6">LED-</text>
<text x="228.8" y="163.4">XP</text>
<text x="229.2" y="166.4">YM</text>
<text x="237.8" y="166.4">TP2</text>
<text x="237.8" y="163.4">TP3</text>
<text x="228.6" y="169.3">XM</text>
<text x="229.4" y="172.3">YP</text>
<text x="237.8" y="169.3">TP4</text>
<text x="237.8" y="172.3">TP1</text>
<text x="96.4" y="175.3">PWM</text>
</g>
<g font-size="2.6" fill="#000080">
<text x="28" y="131.1">R2</text>
<text x="36.9" y="131.1">0</text>
<text x="63.4" y="131.1">CB3</text>
<text x="81.1" y="131.1">22uH/1.1MHZ</text>
<text x="104.6" y="128.1">D1</text>
<text x="104.6" y="131.1">RB521S-30</text>
<text x="125.3" y="131.1">C2</text>
<text x="143" y="131.1">CT5</text>
<text x="63.4" y="134">0.1uF</text>
<text x="125.3" y="134">N.C.</text>
<text x="143" y="134">10uF</text>
<text x="204.8" y="142.8">R3</text>
<text x="210.7" y="142.8">10K</text>
<text x="169.5" y="148.8">CB4</text>
<text x="169.5" y="151.7">0.1uF</text>
<text x="210.7" y="151.7">R5</text>
<text x="219.5" y="151.7">1K</text>
<text x="42.8" y="160.5">R4</text>
<text x="51.6" y="160.5">1K</text>
<text x="51.6" y="166.4">R7</text>
<text x="128.2" y="163.5">R6</text>
<text x="134.1" y="163.5">10K</text>
<text x="145.9" y="166.4">R9</text>
<text x="51.6" y="169.4">10K</text>
<text x="63.4" y="172.3">CB5</text>
<text x="145.9" y="169.4">4.7</text>
<text x="25.1" y="178.2">CB6</text>
<text x="63.4" y="175.3">0.1uF</text>
<text x="25.1" y="181.1">0.1uF</text>
</g>
<g font-size="2.3">
<text x="172.3" y="199.8">Custom</text>
<text x="183" y="203.9">Wednesday, November 26, 2014</text>
<text x="244.9" y="203.9">1</text>
<text x="262.6" y="203.9">1</text>
</g>
<g font-size="1.1">
<text x="29.1" y="10.5">5</text>
<text x="84.2" y="10.5">4</text>
<text x="139.4" y="10.5">3</text>
<text x="194.6" y="10.5">2</text>
<text x="249.7" y="10.5">1</text>
<text x=".4" y="36">D</text>
<text x="277.7" y="36">D</text>
<text x=".4" y="84.5">C</text>
<text x="277.7" y="84.5">C</text>
<text x=".4" y="133">B</text>
<text x="277.7" y="133">B</text>
<text x=".4" y="181.4">A</text>
<text x="277.7" y="181.4">A</text>
<text x="29.1" y="205.9">5</text>
<text x="84.2" y="205.9">4</text>
<text x="139.4" y="205.9">3</text>
<text x="194.6" y="205.9">2</text>
<text x="249.7" y="205.9">1</text>
</g>
</svg>
